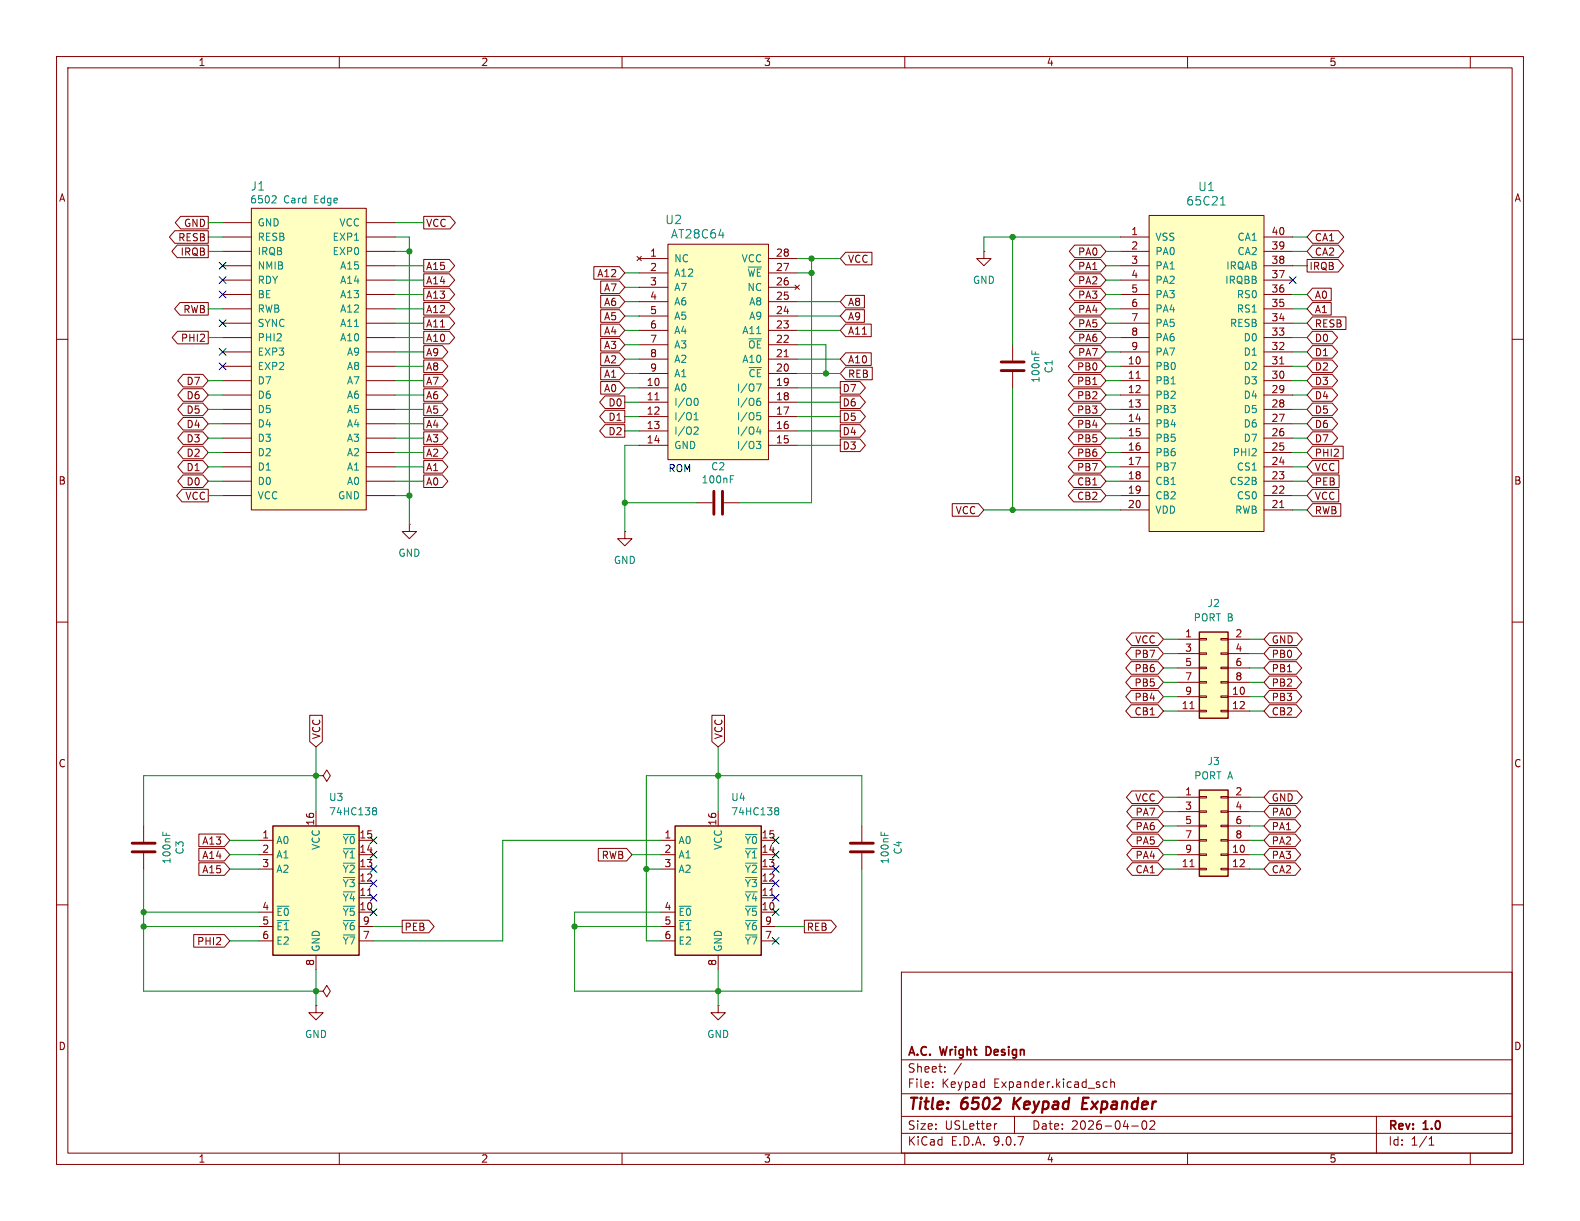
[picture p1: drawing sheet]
<svg xmlns="http://www.w3.org/2000/svg" width="279mm" height="216mm" viewBox="0 0 279 216" stroke-linecap="round" stroke-linejoin="round" font-family="sans-serif">
<g fill="none" stroke="#840000" stroke-width=".18">
<path d="M10 10h259.4v195.9h-259.4zM12 12h255.4v191.9h-255.4zM60 10v2M110 10v2M160 10v2M210 10v2M260 10v2M10 60h2M267.4 60h2M10 110h2M267.4 110h2M10 160h2"/>
<path d="M159.4 171.9h108v32h-108zM267.4 160h2M159.4 197.4h108M159.4 193.4h108M159.4 187.4h108M164.9 192.1v.2M164.9 191.4v.1M167.1 189.4v.2M167.1 188.7v.1M170 188l-1.3 1.9M176.3 198.7l-.3 .1M179.4 197.4v3"/>
<path d="M195.1 192.1l.3 .2 .4-.1M195.8 191.4l-.4-.1-.3 .1M196.4 191.4l.2-.1 .4 .1 .1 .9M196.4 190.8v1.5M200.1 199.1h1.2M202.1 198.3a.81 .81 0 0 0 .3 1.4l.2-.2 .2-.4-.2-.8M204.1 198.3v.5l-.8 .9h.9M243.4 197.4v6.5M60 203.9v2M110 203.9v2M159.4 200.4h108M160 203.9v2"/>
<path d="M210 203.9v2M252.7 202.5h.9M252.7 201.4l.4-.4v1.5M260 203.9v2"/>
</g>
<path d="M179.4 194.1l-.3 2M180.5 194.1l-1.3 1.1M191.4 195.1h.7M192.5 194.1h-.9l-.3 2h1" fill="none" stroke="#840000" stroke-width=".4"/>
<path d="M174.7 185.1h-.3v1.5h.3" fill="none" stroke="#840000" stroke-width=".3"/>
<path d="M48.3 146.1h15.2v22.8h-15.2z" fill="#ffffc2"/>
<path d="M48.3 146.1h15.2v22.8h-15.2z" fill="none" stroke="#840000" stroke-width=".25"/>
<g fill="none" stroke="#840000" stroke-width=".18">
<path d="M45.7 148.6h2.6M45.7 151.1h2.6M45.7 153.7h2.6M55.9 143.5v2.6M63.5 148.6h2.5M63.5 151.1h2.5M63.5 153.7h2.5M63.5 156.2h2.5M63.5 158.8h2.5M65 158.3h.7M45.7 161.3h2.6M45.7 163.8h2.6"/>
<path d="M45.7 166.4h2.6M55.9 168.9v2.6M63.5 161.3h2.5M63.5 163.8h2.5M63.5 166.4h2.5"/>
</g>
<path d="M60.7 147.5h2.1M66 143.3l.1 .1M66 142.9l.3-.1 .2 .1 .1 .2-.3 .3M66.1 143.4h.2M66.1 143.4h-.1M66.3 143.4l.3 .2-.1 .4-.2 .1-.3-.1M49 160.2h2.1" fill="none" stroke="#008484" stroke-width=".18"/>
<path d="M212.1 111.8h5.1v15.2h-5.1z" fill="#ffffc2"/>
<path d="M212.1 111.8h5.1v15.2h-5.1z" fill="none" stroke="#840000" stroke-width=".25"/>
<g fill="none" stroke="#840000" stroke-width=".18">
<path d="M174 44.5v1.2h1.3l-1.3 1.3-1.3-1.3h1.3M174 44.5h.1M179.1 61v2.8M179.1 65.8v2.8M208.3 113h3.8M208.3 115.6h3.8M208.3 118.1h3.8M212.1 112.9h1.3v.3h-1.3zM212.1 115.4h1.3v.3h-1.3zM212.1 118h1.3v.2h-1.3zM215.9 112.9h1.3v.3h-1.3zM215.9 115.4h1.3v.3h-1.3z"/>
<path d="M215.9 118h1.3v.2h-1.3zM217.2 113h3.8M217.2 115.6h3.8M217.2 118.1h3.8M208.3 120.7h3.8M208.3 123.2h3.8M208.3 125.7h3.8M210.4 125.3h.8M212.1 120.5h1.3v.3h-1.3zM212.1 123.1h1.3v.2h-1.3zM212.1 125.6h1.3v.3h-1.3zM215.9 120.5h1.3v.3h-1.3z"/>
<path d="M215.9 123.1h1.3v.2h-1.3zM215.9 125.6h1.3v.3h-1.3zM217.2 120.7h3.8M217.2 123.2h3.8M217.2 125.7h3.8"/>
</g>
<path d="M177 64h4.1M177 65.5h4.1" fill="none" stroke="#840000" stroke-width=".51"/>
<path d="M182.5 62v.6M183.1 62.2v.4" fill="none" stroke="#008484" stroke-width=".18"/>
<path d="M203.2 38.1h20.3v55.9h-20.3z" fill="#ffffc2"/>
<g fill="none" stroke="#840000" stroke-width=".18">
<path d="M203.2 38.1h20.3v55.9h-20.3zM198.1 41.9h5.1M198.1 44.5h5.1M198.1 47h5.1M198.1 49.5h5.1M198.1 52.1h5.1M198.1 54.6h5.1M198.1 57.2h5.1M198.1 59.7h5.1M223.5 41.9h5.1M223.5 44.5h5.1M223.5 47h5.1"/>
<path d="M223.5 49.5h5.1M223.5 52.1h5.1M223.5 54.6h5.1M223.5 57.2h5.1M223.5 59.7h5.1M198.1 62.2h5.1M198.1 64.8h5.1M198.1 67.3h5.1M198.1 69.9h5.1M198.1 72.4h5.1M198.1 74.9h5.1M198.1 77.5h5.1"/>
<path d="M200.9 66.9h.7M223.5 62.2h5.1M223.5 64.8h5.1M223.5 67.3h5.1M223.5 69.9h5.1M223.5 72.4h5.1M223.5 74.9h5.1M223.5 77.5h5.1M226.3 64.4h.7M198.1 80h5.1M198.1 82.6h5.1M198.1 85.1h5.1"/>
<path d="M198.1 87.6h5.1M198.1 90.2h5.1M223.5 80h5.1M223.5 82.6h5.1M223.5 85.1h5.1M223.5 87.6h5.1M223.5 90.2h5.1M226.3 89.8h.7"/>
</g>
<path d="M215.8 36.2h.9M216.1 35l.2-.3v1.5" fill="none" stroke="#008484" stroke-width=".18"/>
<path d="M118.1 43.2h17.8v38.1h-17.8z" fill="#ffffc2"/>
<g fill="none" stroke="#840000" stroke-width=".18">
<path d="M112.6 45.3l.8 .8M113 45.7h5.1M113 48.3h5.1M113 50.8h5.1M113 53.3h5.1M113 55.9h5.1M113 58.4h5.1M113.4 45.3l-.8 .8M118.1 43.2h17.8v38.1h-17.8zM135.9 45.7h5.1M135.9 48.3h5.1M135.9 50.8h5.1"/>
<path d="M135.9 53.3h5.1M135.9 55.9h5.1M135.9 58.4h5.1M140.6 50.4l.8 .8M141.4 50.4l-.8 .8M113 61h5.1M113 63.5h5.1M113 66h5.1M113 68.6h5.1M113 71.1h5.1M113 73.7h5.1M113 76.2h5.1"/>
<path d="M113 78.7h5.1M115.8 70.7h.7M135.9 61h5.1M135.9 63.5h5.1M135.9 66h5.1M135.9 68.6h5.1M135.9 71.1h5.1M135.9 73.7h5.1M135.9 76.2h5.1M135.9 78.7h5.1M138.7 63.1h.7M123.2 88.9h2.8"/>
<path d="M128 88.9h2.8M152.4 146.1v2.7M152.4 150.9v2.8"/>
</g>
<g fill="none" stroke="#008484" stroke-width=".18">
<path d="M127.1 41.6h.9M122.7 74.2h.8M122.7 73.3l.4-.3v1.2M122.9 70.5l.1-.1a.68 .68 0 0 1 .5 .7 .68 .68 0 0 1-.5 .6l-.1-.1M122.9 75.5l.4 .1 .2 .3-.8 .9h.8M133.7 67.9h.9l-.6 1.3M133.7 78h.8l-.4 .5 .4 .2v.4l-.2 .2h-.4M133.9 73h.6M134 73.5h.3l.2 .2-.1 .5h-.4M134 70.9h.3l.2 .3v.4l-.5 .1M134.1 75.4l-.3 1h.8M134.4 70.4l-.4 .1"/>
<path d="M134.4 75.9v.9M129.1 84.7h.5M129.1 84.1h.7M155.8 147.1v.6M156.4 147.3v.4"/>
</g>
<path d="M126.2 86.9v4M127.8 86.9v4M150.4 149.1h4M150.4 150.6h4" fill="none" stroke="#840000" stroke-width=".51"/>
<path d="M119.4 146.1h15.2v22.8h-15.2z" fill="#ffffc2"/>
<path d="M119.4 146.1h15.2v22.8h-15.2z" fill="none" stroke="#840000" stroke-width=".25"/>
<g fill="none" stroke="#840000" stroke-width=".18">
<path d="M116.8 148.6h2.6M116.8 151.1h2.6M116.8 153.7h2.6M127 143.5v2.6M134.6 148.6h2.6M134.6 151.1h2.6M134.6 153.7h2.6M134.6 156.2h2.6M134.6 158.8h2.6M136.1 158.3h.8M116.8 161.3h2.6M116.8 163.8h2.6"/>
<path d="M116.8 166.4h2.6M127 168.9v2.6M134.6 161.3h2.6M134.6 163.8h2.6M134.6 166.4h2.6"/>
</g>
<path d="M131.8 147.5h2.1M137.1 143.3l.1 .1M137.1 142.9l.4-.1 .2 .1v.2l-.2 .3M137.2 143.4h.3M137.2 143.4h-.1M137.5 143.4l.2 .2v.4l-.2 .1-.4-.1M120.1 160.2h2.1" fill="none" stroke="#008484" stroke-width=".18"/>
<path d="M212.1 139.7h5.1v15.2h-5.1z" fill="#ffffc2"/>
<path d="M212.1 139.7h5.1v15.2h-5.1z" fill="none" stroke="#840000" stroke-width=".25"/>
<g fill="none" stroke="#840000" stroke-width=".18">
<path d="M208.3 141h3.8M208.3 143.5h3.8M208.3 146.1h3.8M208.3 148.6h3.8M208.3 151.1h3.8M208.3 153.7h3.8M210.4 153.3h.8M212.1 140.8h1.3v.3h-1.3zM212.1 143.4h1.3v.2h-1.3zM212.1 145.9h1.3v.3h-1.3zM212.1 148.5h1.3v.2h-1.3zM212.1 151h1.3v.3h-1.3z"/>
<path d="M212.1 153.5h1.3v.3h-1.3zM215.9 140.8h1.3v.3h-1.3zM215.9 143.4h1.3v.2h-1.3zM215.9 145.9h1.3v.3h-1.3zM215.9 148.5h1.3v.2h-1.3zM215.9 151h1.3v.3h-1.3zM215.9 153.5h1.3v.3h-1.3zM217.2 141h3.8M217.2 143.5h3.8M217.2 146.1h3.8M217.2 148.6h3.8M217.2 151.1h3.8"/>
<path d="M217.2 153.7h3.8"/>
</g>
<path d="M44.4 36.8h20.4v53.4h-20.4z" fill="#ffffc2"/>
<g fill="none" stroke="#840000" stroke-width=".18">
<path d="M31.9 38.3h4.9v2.2h-4.9l-.9-1.1zM39.4 39.4h5M44.4 36.8h20.4v53.4h-20.4zM64.8 39.4h5M74.9 38.3h4.7l.9 1.1-.9 1.1h-4.7zM30.9 40.8h5.9v2.2h-5.9l-.9-1.1zM31.3 43.3h5.5v2.3h-5.5l-.9-1.1zM31.4 58.6h5.4v2.2h-5.4l-1-1.1zM31.8 53.5h5v2.2h-5l-.9-1.1zM39.4 41.9h5M39.4 44.5h5M39.4 47h5"/>
<path d="M39.4 49.5h5M39.4 52.1h5M39.4 54.6h5M39.4 57.2h5M39.4 59.7h5M64.8 41.9h5M64.8 44.5h5M64.8 47h5M64.8 49.5h5M64.8 52.1h5M64.8 54.6h5M64.8 57.2h5"/>
<path d="M64.8 59.7h5M74.9 56h4.6l.9 1.2-.9 1.1h-4.6zM74.9 58.6h4.6l.9 1.1-.9 1.1h-4.6zM74.9 53.5h4.6l.9 1.1-.9 1.1h-4.6zM74.9 45.9h4.6l.9 1.1-.9 1.1h-4.6zM74.9 48.4h4.6l.9 1.1-.9 1.1h-4.6zM74.9 51h4.6l.9 1.1-.9 1.1h-4.6zM105 47.1h4.5l1 1.2-1 1.1h-4.5zM106.2 59.8h3.3l1 1.2-1 1.1h-3.3zM106.2 57.3h3.3l1 1.1-1 1.1h-3.3zM106.2 54.8h3.3l1 1.1-1 1.1h-3.3zM106.2 49.7h3.3l1 1.1-1 1.1h-3.3z"/>
<path d="M106.2 52.2h3.3l1 1.1-1 1.2h-3.3zM149.5 52.2h3.4v2.3h-3.4l-.9-1.2zM149.5 54.8h3.4v2.2h-3.4l-.9-1.1zM149.5 57.3h4.6v2.2h-4.6l-.9-1.1zM149.5 44.6h4.7v2.2h-4.7l-.9-1.1zM190 45.9h4.6l1 1.1-1 1.1h-4.6l-.9-1.1zM190 43.3h4.6l1 1.2-1 1.1h-4.6l-.9-1.1zM190 56h4.6l1 1.2-1 1.1h-4.6l-.9-1.1zM190 58.6h4.6l1 1.1-1 1.1h-4.6l-.9-1.1zM190 53.5h4.6l1 1.1-1 1.1h-4.6l-.9-1.1zM190 51h4.6l1 1.1-1 1.1h-4.6l-.9-1.1zM190 48.4h4.6l1 1.1-1 1.1h-4.6l-.9-1.1z"/>
<path d="M231.1 45.9h5.5l1 1.1-1 1.1h-5.5zM232.1 40.8h4.6l.9 1.1-.9 1.1h-4.6l-1-1.1zM232.1 43.3h4.6l.9 1.2-.9 1.1h-4.6l-1-1.1zM232.1 58.6h3.5l.9 1.1-.9 1.1h-3.5l-1-1.1zM232.1 51h3.3v2.2h-3.3l-1-1.1zM232.1 56h5.9v2.3h-5.9l-1-1.1zM232.1 53.5h3.3v2.2h-3.3l-1-1.1zM32.4 73.8h3.5l.9 1.1-.9 1.1h-3.5l-1-1.1zM32.4 76.4h3.5l.9 1.1-.9 1.1h-3.5l-1-1.1zM32.4 78.9h3.5l.9 1.1-.9 1.1h-3.5l-1-1.1zM32.4 68.7h3.5l.9 1.2-.9 1.1h-3.5l-1-1.1zM32.4 71.3h3.5l.9 1.1-.9 1.1h-3.5l-1-1.1z"/>
<path d="M32.4 66.2h3.5l.9 1.1-.9 1.1h-3.5l-1-1.1zM39.4 62.2h5M39.4 64.8h5M39.4 67.3h5M39.4 69.9h5M39.4 72.4h5M39.4 74.9h5M39.4 77.5h5M64.8 62.2h5M64.8 64.8h5M64.8 67.3h5M64.8 69.9h5"/>
<path d="M64.8 72.4h5M64.8 74.9h5M64.8 77.5h5M74.9 61.1h3.3l1 1.1-1 1.1h-3.3zM74.9 63.7h3.3l1 1.1-1 1.1h-3.3zM74.9 71.3h3.3l1 1.1-1 1.1h-3.3zM74.9 76.4h3.3l1 1.1-1 1.1h-3.3zM74.9 68.7h3.3l1 1.2-1 1.1h-3.3zM74.9 73.8h3.3l1 1.1-1 1.1h-3.3zM74.9 66.2h3.3l1 1.1-1 1.1h-3.3zM74.9 78.9h3.3l1 1.1-1 1.1h-3.3zM106.2 67.5h3.3l1 1.1-1 1.1h-3.3z"/>
<path d="M106.2 64.9h3.3l1 1.1-1 1.2h-3.3zM106.2 62.4h3.3l1 1.1-1 1.1h-3.3zM107 75.1h3.5v2.2h-3.5l-1-1.1zM107 72.5h3.5v2.3h-3.5l-1-1.1zM107 70h3.5v2.2h-3.5l-1-1.1zM148.6 77.6h3.5l.9 1.1-.9 1.2h-3.5zM148.6 67.5h3.5l.9 1.1-.9 1.1h-3.5zM148.6 72.5h3.5l.9 1.2-.9 1.1h-3.5zM148.6 75.1h3.5l.9 1.1-.9 1.1h-3.5zM148.6 70h3.5l.9 1.1-.9 1.1h-3.5zM149.5 64.9h4.7v2.3h-4.7l-.9-1.2zM149.5 62.4h4.6v2.2h-4.6l-.9-1.1z"/>
<path d="M189.9 71.3h4.7l1 1.1-1 1.1h-4.7l-1-1.1zM189.9 76.4h4.7l1 1.1-1 1.1h-4.7l-1-1.1zM189.9 78.9h4.7l1 1.1-1 1.1h-4.7l-1-1.1zM189.9 68.7h4.7l1 1.2-1 1.1h-4.7l-1-1.1zM189.9 73.8h4.7l1 1.1-1 1.1h-4.7l-1-1.1zM189.9 63.7h4.7l1 1.1-1 1.1h-4.7l-1-1.1zM189.9 66.2h4.7l1 1.1-1 1.1h-4.7l-1-1.1zM190 61.1h4.6l1 1.1-1 1.1h-4.6l-.9-1.1zM232.1 78.9h5.4v2.2h-5.4l-1-1.1zM232.1 63.7h3.5l.9 1.1-.9 1.1h-3.5l-1-1.1zM232.1 66.2h3.5l.9 1.1-.9 1.1h-3.5l-1-1.1zM232.1 61.1h3.5l.9 1.1-.9 1.1h-3.5l-1-1.1z"/>
<path d="M232.1 68.7h3.5l.9 1.2-.9 1.1h-3.5l-1-1.1zM232.1 71.3h3.5l.9 1.1-.9 1.1h-3.5l-1-1.1zM232.1 76.4h3.5l.9 1.1-.9 1.1h-3.5l-1-1.1zM232.1 73.8h3.5l.9 1.1-.9 1.1h-3.5l-1-1.1zM32.2 86.5h4.6v2.2h-4.6l-1-1.1zM32.4 81.4h3.5l.9 1.2-.9 1.1h-3.5l-1-1.1zM32.4 84h3.5l.9 1.1-.9 1.1h-3.5l-1-1.1zM39.4 80h5M39.4 82.6h5M39.4 85.1h5M39.4 87.6h5M64.8 80h5"/>
<path d="M64.8 82.6h5M64.8 85.1h5M64.8 87.6h5M72.4 92.7v1.3h1.3l-1.3 1.3-1.3-1.3h1.3M72.4 92.7h.1M74.9 84h3.3l1 1.1-1 1.1h-3.3zM74.9 81.4h3.3l1 1.2-1 1.1h-3.3zM110.5 94v1.3h1.3l-1.3 1.2-1.3-1.2h1.3M110.5 94h.1M168.4 89.1h4.6l1 1.1-1 1.1h-4.6zM189.9 84h4.7l1 1.1-1 1.1h-4.7l-1-1.1zM189.9 81.4h4.7l1 1.2-1 1.1h-4.7l-1-1.1z"/>
<path d="M189.9 86.5h4.7l1 1.1-1 1.1h-4.7l-1-1.1zM232.1 81.4h4.6v2.3h-4.6l-1-1.1zM232.1 84h4.7v2.2h-4.7l-1-1.1zM232.1 89.1h5v2.2h-5l-1-1.1zM232.1 86.5h4.6v2.2h-4.6l-1-1.1zM200 119.5h4.8l.9 1.2-.9 1.1h-4.8l-.9-1.1zM200 114.5h4.8l.9 1.1-.9 1.1h-4.8l-.9-1.1zM200 117h4.8l.9 1.1-.9 1.1h-4.8l-.9-1.1zM200.1 111.9h4.7l.9 1.1-.9 1.1h-4.7l-.9-1.1zM224.5 111.9h4.9l.9 1.1-.9 1.1h-4.9l-1-1.1zM224.5 119.5h4.7l1 1.2-1 1.1h-4.7l-1-1.1zM224.5 117h4.7l1 1.1-1 1.1h-4.7l-1-1.1z"/>
<path d="M224.5 114.5h4.7l1 1.1-1 1.1h-4.7l-1-1.1zM54.8 126.5h2.2v4.6l-1.1 1-1.1-1zM55.9 137.2h1.2l.7-1.1 .6 1.1-.6 1-.7-1M55.9 137.2h.1M125.9 126.5h2.2v4.6l-1.1 1-1.1-1zM200 124.6h4.8l.9 1.1-.9 1.1h-4.8l-.9-1.1zM200 122.1h4.8l.9 1.1-.9 1.1h-4.8l-.9-1.1zM200.1 139.9h4.7l.9 1.1-.9 1.1h-4.7l-.9-1.1zM224.5 124.6h4.7l1 1.1-1 1.1h-4.7l-1-1.1zM224.5 122.1h4.7l1 1.1-1 1.1h-4.7l-1-1.1zM224.5 139.9h4.9l.9 1.1-.9 1.1h-4.9l-1-1.1zM25.4 146.1v2.7"/>
<path d="M25.4 150.9v2.8M35.2 147.5h4.5l.9 1.1-.9 1.1h-4.5zM35.2 150h4.5l.9 1.1-.9 1.1h-4.5zM35.2 152.6h4.5l.9 1.1-.9 1.1h-4.5zM105.8 150h5l1 1.1-1 1.1h-5zM200.2 150h4.6l.9 1.1-.9 1.1h-4.6l-.9-1.1zM200.2 142.4h4.6l.9 1.1-.9 1.1h-4.6l-.9-1.1zM200.2 147.5h4.6l.9 1.1-.9 1.1h-4.6l-.9-1.1zM200.2 152.6h4.6l.9 1.1-.9 1.1h-4.6l-.9-1.1zM200.2 144.9h4.6l.9 1.2-.9 1.1h-4.6l-.9-1.1zM224.5 147.5h4.6l.9 1.1-.9 1.1h-4.6l-1-1.1zM224.5 150h4.6l.9 1.1-.9 1.1h-4.6l-1-1.1z"/>
<path d="M224.5 152.6h4.6l.9 1.1-.9 1.1h-4.6l-1-1.1zM224.5 144.9h4.6l.9 1.2-.9 1.1h-4.6l-1-1.1zM224.5 142.4h4.6l.9 1.1-.9 1.1h-4.6l-1-1.1zM34.3 165.3h5.4l.9 1.1-.9 1.1h-5.4zM55.9 177.8v1.3h1.2l-1.2 1.2-1.3-1.2h1.3M55.9 177.8h.1M55.9 175.3h1.2l.7-1.1 .6 1.1-.6 1-.7-1M55.9 175.3h.1M71.1 162.7h4.7l1 1.1-1 1.1h-4.7zM127 177.8v1.3h1.3l-1.3 1.2-1.3-1.2h1.3M127 177.8h.1M142.2 162.7h4.7l1 1.1-1 1.1h-4.7z"/>
</g>
<path d="M48.6 34.6l.2 .3v.3l-.8 .7h.8M28.8 147.1v.6M29.4 147.3v.4" fill="none" stroke="#008484" stroke-width=".18"/>
<path d="M23.4 149.1h4M23.4 150.6h4" fill="none" stroke="#840000" stroke-width=".51"/>
<g fill="none" stroke="#008400" stroke-width=".18">
<path d="M36.8 39.4h2.6M69.8 39.4h5.1M36.8 59.7h2.6M36.8 41.9h2.6M36.8 44.5h2.6M36.8 54.6h2.6M69.8 59.7h5.1M69.8 41.9h2.6v50.8M69.8 47h5.1M69.8 49.5h5.1M69.8 44.5h2.6M69.8 54.6h5.1"/>
<path d="M69.8 52.1h5.1M69.8 57.2h5.1M110.5 48.3h2.5M110.5 58.4h2.5M110.5 53.3h2.5M110.5 55.9h2.5M110.5 50.8h2.5M141 45.7h7.6M141 48.3h2.5M141 58.4h7.6M141 53.3h7.6M141 55.9h7.6"/>
<path d="M143.5 45.7v43.2h-12.7M179.1 41.9v19.1M195.6 59.7h2.5M195.6 47h2.5M195.6 49.5h2.5M195.6 44.5h2.5M195.6 54.6h2.5M195.6 52.1h2.5M195.6 57.2h2.5M198.1 41.9h-24.1v2.6M228.6 59.7h2.5M228.6 41.9h2.5"/>
<path d="M228.6 47h2.5M228.6 44.5h2.5M228.6 54.6h2.5M228.6 52.1h2.5M228.6 57.2h2.5M36.8 69.9h2.6M36.8 67.3h2.6M36.8 72.4h2.6M36.8 77.5h2.6M36.8 74.9h2.6M69.8 62.2h5.1M69.8 64.8h5.1"/>
<path d="M69.8 69.9h5.1M69.8 67.3h5.1M69.8 72.4h5.1M69.8 77.5h5.1M69.8 74.9h5.1M110.5 68.6h2.5M110.5 71.1h2.5M110.5 66h2.5M110.5 76.2h2.5M110.5 73.7h2.5M110.5 63.5h2.5M110.5 61h2.5"/>
<path d="M113 78.7h-2.5v15.3M141 68.6h7.6M141 71.1h7.6M141 66h7.6M141 78.7h7.6M141 76.2h7.6M141 73.7h7.6M141 63.5h7.6M141 61h5v5M179.1 68.6v21.6M195.6 62.2h2.5M195.6 64.8h2.5"/>
<path d="M195.6 69.9h2.5M195.6 67.3h2.5M195.6 72.4h2.5M195.6 77.5h2.5M195.6 74.9h2.5M228.6 62.2h2.5M228.6 64.8h2.5M228.6 69.9h2.5M228.6 67.3h2.5M228.6 72.4h2.5M228.6 77.5h2.5M228.6 74.9h2.5"/>
<path d="M36.8 80h2.6M36.8 87.6h2.6M36.8 85.1h2.6M36.8 82.6h2.6M69.8 80h5.1M69.8 87.6h2.6M69.8 85.1h5.1M69.8 82.6h5.1M110.5 88.9h12.7M174 90.2h24.1M195.6 80h2.5M195.6 87.6h2.5"/>
<path d="M195.6 85.1h2.5M195.6 82.6h2.5M228.6 80h2.5M228.6 87.6h2.5M228.6 85.1h2.5M228.6 82.6h2.5M228.6 90.2h2.5M205.7 118.1h2.6M205.7 115.6h2.6M205.7 113h2.6M221 118.1h2.5M221 115.6h2.5"/>
<path d="M221 113h2.5M55.9 137.2h-30.5v8.9M55.9 132.1v11.4M127 132.1v11.4M205.7 123.2h2.6M205.7 125.7h2.6M205.7 120.7h2.6M221 123.2h2.5M221 125.7h2.5M221 120.7h2.5M25.4 153.7v21.6h30.5M40.6 151.1h5.1"/>
<path d="M40.6 148.6h5.1M40.6 153.7h5.1M111.8 151.1h5M114.3 153.7h2.5M116.8 148.6h-27.9v17.8h-22.9M152.4 146.1v-8.9h-38.1v29.2h2.5M152.4 153.7v21.6h-50.8v-14h15.2M205.7 151.1h2.6M205.7 141h2.6M205.7 143.5h2.6M205.7 146.1h2.6M205.7 148.6h2.6"/>
<path d="M205.7 153.7h2.6M221 151.1h2.5M221 141h2.5M221 143.5h2.5M221 146.1h2.5M221 148.6h2.5M221 153.7h2.5M25.4 163.8h20.3M25.4 161.3h20.3M40.6 166.4h5.1M55.9 171.5v6.3M66 163.8h5.1"/>
<path d="M101.6 163.8h15.2M127 171.5v6.3M137.2 163.8h5"/>
</g>
<g fill="none" stroke="#000084" stroke-width=".18">
<path d="M38.8 56.5l1.2 1.3M38.8 51.5l1.2 1.2M38.8 48.9l1.2 1.2M38.8 46.4l1.2 1.2M40 56.5l-1.2 1.3M40 51.5l-1.2 1.2M40 48.9l-1.2 1.2M40 46.4l-1.2 1.2M228 48.9l1.2 1.2M229.2 48.9l-1.2 1.2M38.8 61.6l1.2 1.2M38.8 64.2l1.2 1.2"/>
<path d="M40 61.6l-1.2 1.2M40 64.2l-1.2 1.2M65.4 148l1.2 1.2M65.4 150.5l1.2 1.2M65.4 153.1l1.2 1.2M65.4 155.6l1.2 1.2M65.4 158.1l1.2 1.3M66.6 148l-1.2 1.2M66.6 150.5l-1.2 1.2M66.6 153.1l-1.2 1.2M66.6 155.6l-1.2 1.2M66.6 158.1l-1.2 1.3"/>
<path d="M136.6 150.5l1.2 1.2M136.6 148l1.2 1.2M136.6 158.1l1.2 1.3M136.6 155.6l1.2 1.2M136.6 153.1l1.2 1.2M137.8 150.5l-1.2 1.2M137.8 148l-1.2 1.2M137.8 158.1l-1.2 1.3M137.8 155.6l-1.2 1.2M137.8 153.1l-1.2 1.2M65.4 160.7l1.2 1.2M66.6 160.7l-1.2 1.2"/>
<path d="M136.6 165.8l1.2 1.2M136.6 160.7l1.2 1.2M137.8 165.8l-1.2 1.2M137.8 160.7l-1.2 1.2"/>
</g>
<g fill="#008400" stroke="#008400" stroke-width=".18">
<circle cx="55.9" cy="137.2" r=".46"/>
<circle cx="25.4" cy="163.8" r=".46"/>
<circle cx="25.4" cy="161.3" r=".46"/>
<circle cx="110.5" cy="88.9" r=".46"/>
<circle cx="114.3" cy="153.7" r=".46"/>
<circle cx="55.9" cy="175.3" r=".46"/>
<circle cx="127" cy="175.3" r=".46"/>
<circle cx="101.6" cy="163.8" r=".46"/>
<circle cx="127" cy="137.2" r=".46"/>
<circle cx="72.4" cy="87.6" r=".46"/>
<circle cx="72.4" cy="44.5" r=".46"/>
<circle cx="146" cy="66" r=".46"/>
<circle cx="143.5" cy="48.3" r=".46"/>
<circle cx="143.5" cy="45.7" r=".46"/>
<circle cx="179.1" cy="90.2" r=".46"/>
<circle cx="179.1" cy="41.9" r=".46"/>
</g>
<g font-size="2.8" fill="#840000">
<text x="160.4" y="196.8">Title:</text>
<text x="170.1" y="196.8">6502</text>
<text x="180" y="196.8">Keypad</text>
<text x="193" y="196.8">Expander</text>
</g>
<g font-size="2.1" fill="#008484">
<text x="44.2" y="33.9">J1</text>
<text x="211.8" y="34">U1</text>
<text x="117.5" y="39.8">U2</text>
<text x="209.7" y="36.5">65C21</text>
<text x="118.5" y="42.4">AT28C64</text>
</g>
<g font-size="2.1" fill="#840000">
<text x="160.4" y="189.9">Sheet:</text>
<text x="160.4" y="187.1">A.C.</text>
<text x="166.4" y="187.1">Wright</text>
<text x="175" y="187.1">Design</text>
<text x="160.4" y="192.6">File:</text>
<text x="166.5" y="192.6">Keypad</text>
<text x="175.8" y="192.6">Expander.kicad_sch</text>
<text x="160.4" y="202.8">KiCad</text>
<text x="160.4" y="200">Size:</text>
<text x="167.1" y="200">USLetter</text>
<text x="168.1" y="202.8">E.D.A.</text>
<text x="175.7" y="202.8">9.0.7</text>
<text x="182.4" y="200">Date:</text>
<text x="189.4" y="200">2026-04-02</text>
<text x="245.4" y="200.2">Rev:</text>
<text x="245.4" y="202.8">Id:</text>
<text x="249.5" y="202.8">1/1</text>
<text x="251.8" y="200.2">1.0</text>
</g>
<g font-size="1.8" fill="#840000">
<text x="35" y="11.9">1</text>
<text x="85" y="11.9">2</text>
<text x="135" y="11.9">3</text>
<text x="185" y="11.9">4</text>
<text x="235" y="11.9">5</text>
<text x="10.3" y="35.9">A</text>
<text x="267.7" y="35.9">A</text>
<text x="32.4" y="40.3">GND</text>
<text x="75.2" y="40.3">VCC</text>
<text x="200" y="41.7">1</text>
<text x="224.7" y="41.7">40</text>
<text x="31.4" y="42.9">RESB</text>
<text x="31.8" y="45.4">IRQB</text>
<text x="75.2" y="47.9">A15</text>
<text x="114.9" y="45.5">1</text>
<text x="137.1" y="45.5">28</text>
<text x="149.9" y="46.7">VCC</text>
<text x="190.5" y="47.9">PA1</text>
<text x="190.5" y="45.4">PA0</text>
<text x="200" y="44.2">2</text>
<text x="200" y="46.7">3</text>
<text x="224.7" y="44.2">39</text>
<text x="224.7" y="46.7">38</text>
<text x="231.5" y="47.9">IRQB</text>
<text x="232.4" y="42.9">CA1</text>
<text x="232.4" y="45.4">CA2</text>
<text x="75.2" y="50.5">A14</text>
<text x="75.2" y="53">A13</text>
<text x="105.5" y="49.2">A12</text>
<text x="106.7" y="51.8">A7</text>
<text x="114.9" y="48">2</text>
<text x="114.9" y="50.5">3</text>
<text x="114.9" y="53.1">4</text>
<text x="137.1" y="48">27</text>
<text x="137.1" y="50.5">26</text>
<text x="137.1" y="53.1">25</text>
<text x="190.5" y="53">PA3</text>
<text x="190.5" y="50.5">PA2</text>
<text x="200" y="49.3">4</text>
<text x="200" y="51.8">5</text>
<text x="224.7" y="49.3">37</text>
<text x="224.7" y="51.8">36</text>
<text x="232.4" y="53">A0</text>
<text x="32.3" y="55.6">RWB</text>
<text x="75.2" y="58.1">A11</text>
<text x="75.2" y="55.6">A12</text>
<text x="106.7" y="59.4">A4</text>
<text x="106.7" y="56.8">A5</text>
<text x="106.7" y="54.3">A6</text>
<text x="114.9" y="55.6">5</text>
<text x="114.9" y="58.2">6</text>
<text x="137.1" y="55.6">24</text>
<text x="137.1" y="58.2">23</text>
<text x="149.9" y="54.3">A8</text>
<text x="149.9" y="56.8">A9</text>
<text x="149.9" y="59.4">A11</text>
<text x="190.5" y="58.1">PA5</text>
<text x="190.5" y="55.6">PA4</text>
<text x="200" y="54.4">6</text>
<text x="200" y="56.9">7</text>
<text x="200" y="59.4">8</text>
<text x="224.7" y="54.4">35</text>
<text x="224.7" y="56.9">34</text>
<text x="224.7" y="59.4">33</text>
<text x="232.4" y="58.1">RESB</text>
<text x="232.4" y="55.6">A1</text>
<text x="31.9" y="60.6">PHI2</text>
<text x="75.2" y="63.2">A9</text>
<text x="75.2" y="65.7">A8</text>
<text x="75.2" y="60.6">A10</text>
<text x="106.7" y="64.5">A2</text>
<text x="106.7" y="61.9">A3</text>
<text x="114.9" y="60.7">7</text>
<text x="114.9" y="63.2">8</text>
<text x="114.9" y="65.8">9</text>
<text x="137.1" y="60.7">22</text>
<text x="137.1" y="63.2">21</text>
<text x="137.1" y="65.8">20</text>
<text x="149.9" y="64.5">A10</text>
<text x="190.4" y="65.7">PB0</text>
<text x="190.5" y="63.2">PA7</text>
<text x="190.5" y="60.6">PA6</text>
<text x="199.3" y="64.5">10</text>
<text x="200" y="62">9</text>
<text x="224.7" y="62">32</text>
<text x="224.7" y="64.5">31</text>
<text x="232.4" y="65.7">D2</text>
<text x="232.4" y="60.6">D0</text>
<text x="232.4" y="63.2">D1</text>
<text x="32.9" y="70.8">D6</text>
<text x="32.9" y="68.3">D7</text>
<text x="75.2" y="70.8">A6</text>
<text x="75.2" y="68.3">A7</text>
<text x="106.7" y="69.5">A0</text>
<text x="106.7" y="67">A1</text>
<text x="114.3" y="68.3">10</text>
<text x="114.3" y="70.9">11</text>
<text x="137.1" y="68.3">19</text>
<text x="137.1" y="70.9">18</text>
<text x="148.9" y="69.5">D7</text>
<text x="149.9" y="67">REB</text>
<text x="190.4" y="70.8">PB2</text>
<text x="190.4" y="68.3">PB1</text>
<text x="199.3" y="67.1">11</text>
<text x="199.3" y="69.6">12</text>
<text x="224.7" y="67.1">30</text>
<text x="224.7" y="69.6">29</text>
<text x="232.4" y="68.3">D3</text>
<text x="232.4" y="70.8">D4</text>
<text x="32.9" y="75.9">D4</text>
<text x="32.9" y="73.3">D5</text>
<text x="75.2" y="73.3">A5</text>
<text x="75.2" y="75.9">A4</text>
<text x="107.5" y="77.2">D2</text>
<text x="107.5" y="74.6">D1</text>
<text x="107.5" y="72.1">D0</text>
<text x="114.3" y="73.4">12</text>
<text x="114.3" y="75.9">13</text>
<text x="137.1" y="73.4">17</text>
<text x="137.1" y="75.9">16</text>
<text x="148.9" y="74.6">D5</text>
<text x="148.9" y="77.2">D4</text>
<text x="148.9" y="72.1">D6</text>
<text x="190.4" y="73.3">PB3</text>
<text x="190.4" y="75.9">PB4</text>
<text x="199.3" y="72.1">13</text>
<text x="199.3" y="74.7">14</text>
<text x="199.3" y="77.2">15</text>
<text x="224.7" y="72.1">28</text>
<text x="224.7" y="74.7">27</text>
<text x="224.7" y="77.2">26</text>
<text x="232.4" y="73.3">D5</text>
<text x="232.4" y="75.9">D6</text>
<text x="32.9" y="78.4">D3</text>
<text x="32.9" y="81">D2</text>
<text x="32.9" y="83.5">D1</text>
<text x="75.2" y="78.4">A3</text>
<text x="75.2" y="81">A2</text>
<text x="75.2" y="83.5">A1</text>
<text x="114.3" y="78.5">14</text>
<text x="137.1" y="78.5">15</text>
<text x="148.9" y="79.7">D3</text>
<text x="190.4" y="83.5">PB7</text>
<text x="190.4" y="78.4">PB5</text>
<text x="190.4" y="81">PB6</text>
<text x="199.3" y="79.8">16</text>
<text x="199.3" y="82.3">17</text>
<text x="224.7" y="79.8">25</text>
<text x="224.7" y="82.3">24</text>
<text x="232.4" y="83.5">VCC</text>
<text x="232.4" y="81">PHI2</text>
<text x="232.4" y="78.4">D7</text>
<text x="10.3" y="85.9">B</text>
<text x="32.7" y="88.6">VCC</text>
<text x="32.9" y="86">D0</text>
<text x="75.2" y="86">A0</text>
<text x="190.4" y="86">CB1</text>
<text x="190.4" y="88.6">CB2</text>
<text x="199.3" y="84.8">18</text>
<text x="199.3" y="87.4">19</text>
<text x="199.3" y="89.9">20</text>
<text x="224.7" y="84.8">23</text>
<text x="224.7" y="87.4">22</text>
<text x="224.7" y="89.9">21</text>
<text x="232.4" y="86">PEB</text>
<text x="232.4" y="88.6">VCC</text>
<text x="267.7" y="85.9">B</text>
<text x="168.9" y="91.1">VCC</text>
<text x="232.4" y="91.1">RWB</text>
<text x="200.6" y="114">VCC</text>
<text x="209.5" y="112.8">1</text>
<text x="218.4" y="112.8">2</text>
<text x="224.8" y="114">GND</text>
<text x="200.5" y="116.5">PB7</text>
<text x="200.5" y="119.1">PB6</text>
<text x="209.5" y="115.3">3</text>
<text x="209.5" y="117.9">5</text>
<text x="218.4" y="115.3">4</text>
<text x="218.4" y="117.9">6</text>
<text x="224.8" y="119.1">PB1</text>
<text x="224.8" y="116.5">PB0</text>
<text x="200.5" y="121.6">PB5</text>
<text x="200.5" y="124.1">PB4</text>
<text x="208.9" y="125.5">11</text>
<text x="209.5" y="120.4">7</text>
<text x="209.5" y="122.9">9</text>
<text x="217.8" y="122.9">10</text>
<text x="217.8" y="125.5">12</text>
<text x="218.4" y="120.4">8</text>
<text x="224.8" y="121.6">PB2</text>
<text x="224.8" y="124.1">PB3</text>
<text x="56.8" y="130.8" transform="rotate(-90 56.8 130.8)">VCC</text>
<text x="128" y="130.8" transform="rotate(-90 128 130.8)">VCC</text>
<text x="200.5" y="126.7">CB1</text>
<text x="224.8" y="126.7">CB2</text>
<text x="10.3" y="135.9">C</text>
<text x="267.7" y="135.9">C</text>
<text x="200.6" y="141.9">VCC</text>
<text x="209.5" y="140.7">1</text>
<text x="209.5" y="143.3">3</text>
<text x="218.4" y="140.7">2</text>
<text x="218.4" y="143.3">4</text>
<text x="224.8" y="141.9">GND</text>
<text x="35.7" y="149.5">A13</text>
<text x="46.3" y="148.3">1</text>
<text x="55.6" y="146.1" transform="rotate(-90 55.6 146.1)">16</text>
<text x="63.5" y="148.3">15</text>
<text x="117.4" y="148.3">1</text>
<text x="126.7" y="146.1" transform="rotate(-90 126.7 146.1)">16</text>
<text x="134.6" y="148.3">15</text>
<text x="200.7" y="144.5">PA7</text>
<text x="200.7" y="149.5">PA5</text>
<text x="200.7" y="147">PA6</text>
<text x="209.5" y="145.8">5</text>
<text x="209.5" y="148.3">7</text>
<text x="218.4" y="145.8">6</text>
<text x="218.4" y="148.3">8</text>
<text x="224.8" y="149.5">PA2</text>
<text x="224.8" y="147">PA1</text>
<text x="224.8" y="144.5">PA0</text>
<text x="35.7" y="152.1">A14</text>
<text x="35.7" y="154.6">A15</text>
<text x="46.3" y="150.9">2</text>
<text x="46.3" y="153.4">3</text>
<text x="63.5" y="150.9">14</text>
<text x="63.5" y="153.4">13</text>
<text x="63.5" y="156">12</text>
<text x="106.3" y="152.1">RWB</text>
<text x="117.4" y="150.9">2</text>
<text x="117.4" y="153.4">3</text>
<text x="134.6" y="150.9">14</text>
<text x="134.6" y="153.4">13</text>
<text x="134.6" y="156">12</text>
<text x="200.7" y="152.1">PA4</text>
<text x="200.7" y="154.6">CA1</text>
<text x="208.9" y="153.4">11</text>
<text x="209.5" y="150.9">9</text>
<text x="217.8" y="150.9">10</text>
<text x="217.8" y="153.4">12</text>
<text x="224.8" y="152.1">PA3</text>
<text x="224.8" y="154.6">CA2</text>
<text x="46.3" y="161">4</text>
<text x="63.5" y="158.5">11</text>
<text x="63.5" y="161">10</text>
<text x="117.4" y="161">4</text>
<text x="134.6" y="158.5">11</text>
<text x="134.6" y="161">10</text>
<text x="34.8" y="167.3">PHI2</text>
<text x="46.3" y="163.6">5</text>
<text x="46.3" y="166.1">6</text>
<text x="64.1" y="163.6">9</text>
<text x="64.1" y="166.1">7</text>
<text x="71.4" y="164.8">PEB</text>
<text x="117.4" y="163.6">5</text>
<text x="117.4" y="166.1">6</text>
<text x="135.2" y="163.6">9</text>
<text x="135.2" y="166.1">7</text>
<text x="142.6" y="164.8">REB</text>
<text x="55.6" y="170.9" transform="rotate(-90 55.6 170.9)">8</text>
<text x="126.7" y="170.9" transform="rotate(-90 126.7 170.9)">8</text>
<text x="10.3" y="185.9">D</text>
<text x="267.7" y="185.9">D</text>
<text x="35" y="205.8">1</text>
<text x="85" y="205.8">2</text>
<text x="135" y="205.8">3</text>
<text x="185" y="205.8">4</text>
<text x="235" y="205.8">5</text>
</g>
<g font-size="1.8" fill="#008484">
<text x="44.1" y="36.2">6502</text>
<text x="45.5" y="40.2">GND</text>
<text x="50.1" y="36.2">Card</text>
<text x="55.7" y="36.2">Edge</text>
<text x="59.9" y="40.2">VCC</text>
<text x="45.5" y="42.8">RESB</text>
<text x="45.5" y="45.3">IRQB</text>
<text x="45.5" y="47.9">NMIB</text>
<text x="58.7" y="42.8">EXP1</text>
<text x="58.7" y="45.3">EXP0</text>
<text x="60" y="47.9">A15</text>
<text x="119.1" y="46.6">NC</text>
<text x="131" y="46.6">VCC</text>
<text x="204.2" y="42.8">VSS</text>
<text x="204.2" y="45.3">PA0</text>
<text x="204.2" y="47.9">PA1</text>
<text x="216.7" y="47.9">IRQAB</text>
<text x="218.7" y="42.8">CA1</text>
<text x="218.7" y="45.3">CA2</text>
<text x="45.5" y="50.4">RDY</text>
<text x="45.5" y="52.9">BE</text>
<text x="60" y="50.4">A14</text>
<text x="60" y="52.9">A13</text>
<text x="119.1" y="49.1">A12</text>
<text x="119.1" y="51.7">A7</text>
<text x="132.1" y="51.7">NC</text>
<text x="132.1" y="49.1">~{WE}</text>
<text x="172" y="50.4">GND</text>
<text x="204.2" y="50.4">PA2</text>
<text x="204.2" y="52.9">PA3</text>
<text x="216.6" y="50.4">IRQBB</text>
<text x="218.6" y="52.9">RS0</text>
<text x="45.5" y="55.5">RWB</text>
<text x="45.5" y="58">SYNC</text>
<text x="60" y="55.5">A12</text>
<text x="60" y="58">A11</text>
<text x="119.1" y="54.2">A6</text>
<text x="119.1" y="56.7">A5</text>
<text x="119.1" y="59.3">A4</text>
<text x="131.2" y="59.3">A11</text>
<text x="132.4" y="54.2">A8</text>
<text x="132.4" y="56.7">A9</text>
<text x="204.2" y="55.5">PA4</text>
<text x="204.2" y="58">PA5</text>
<text x="217.4" y="58">RESB</text>
<text x="218.6" y="55.5">RS1</text>
<text x="45.5" y="60.6">PHI2</text>
<text x="45.5" y="63.1">EXP3</text>
<text x="45.5" y="65.6">EXP2</text>
<text x="60" y="60.6">A10</text>
<text x="61.3" y="63.1">A9</text>
<text x="61.3" y="65.6">A8</text>
<text x="119.1" y="61.8">A3</text>
<text x="119.1" y="64.4">A2</text>
<text x="131.2" y="64.4">A10</text>
<text x="132.2" y="61.8">~{OE}</text>
<text x="204.2" y="60.6">PA6</text>
<text x="204.2" y="63.1">PA7</text>
<text x="204.2" y="65.6">PB0</text>
<text x="219.8" y="60.6">D0</text>
<text x="219.8" y="63.1">D1</text>
<text x="219.8" y="65.6">D2</text>
<text x="45.5" y="68.2">D7</text>
<text x="45.5" y="70.7">D6</text>
<text x="61.3" y="68.2">A7</text>
<text x="61.3" y="70.7">A6</text>
<text x="119.1" y="66.9">A1</text>
<text x="119.1" y="69.4">A0</text>
<text x="119.1" y="72">I/O0</text>
<text x="130.2" y="69.4">I/O7</text>
<text x="130.2" y="72">I/O6</text>
<text x="132.3" y="66.9">~{CE}</text>
<text x="184" y="67.8" transform="rotate(-90 184 67.8)">100nF</text>
<text x="186.3" y="66.1" transform="rotate(-90 186.3 66.1)">C1</text>
<text x="204.2" y="68.2">PB1</text>
<text x="204.2" y="70.7">PB2</text>
<text x="219.8" y="68.2">D3</text>
<text x="219.8" y="70.7">D4</text>
<text x="45.5" y="73.3">D5</text>
<text x="45.5" y="75.8">D4</text>
<text x="61.3" y="73.3">A5</text>
<text x="61.3" y="75.8">A4</text>
<text x="119.1" y="74.5">I/O1</text>
<text x="119.1" y="77.1">I/O2</text>
<text x="130.2" y="74.5">I/O5</text>
<text x="130.2" y="77.1">I/O4</text>
<text x="204.2" y="73.3">PB3</text>
<text x="204.2" y="75.8">PB4</text>
<text x="219.8" y="73.3">D5</text>
<text x="219.8" y="75.8">D6</text>
<text x="45.5" y="78.3">D3</text>
<text x="45.5" y="80.9">D2</text>
<text x="45.5" y="83.4">D1</text>
<text x="61.3" y="78.3">A3</text>
<text x="61.3" y="80.9">A2</text>
<text x="61.3" y="83.4">A1</text>
<text x="119.1" y="79.6">GND</text>
<text x="125.7" y="83.4">C2</text>
<text x="130.2" y="79.6">I/O3</text>
<text x="204.2" y="78.3">PB5</text>
<text x="204.2" y="80.9">PB6</text>
<text x="204.2" y="83.4">PB7</text>
<text x="217.9" y="80.9">PHI2</text>
<text x="218.6" y="83.4">CS1</text>
<text x="219.8" y="78.3">D7</text>
<text x="45.5" y="86">D0</text>
<text x="45.5" y="88.5">VCC</text>
<text x="59.7" y="88.5">GND</text>
<text x="61.3" y="86">A0</text>
<text x="124" y="85.7">100nF</text>
<text x="204.2" y="86">CB1</text>
<text x="204.2" y="88.5">CB2</text>
<text x="217.3" y="86">CS2B</text>
<text x="218.6" y="88.5">CS0</text>
<text x="204.2" y="91">VDD</text>
<text x="218.3" y="91">RWB</text>
<text x="70.4" y="98.7">GND</text>
<text x="108.5" y="99.9">GND</text>
<text x="213.4" y="107.5">J2</text>
<text x="211" y="110.1">PORT B</text>
<text x="213.4" y="135.5">J3</text>
<text x="58.1" y="141.8">U3</text>
<text x="129.2" y="141.8">U4</text>
<text x="211.1" y="138">PORT A</text>
<text x="48.8" y="149.5">A0</text>
<text x="58.1" y="144.4">74HC138</text>
<text x="60.5" y="149.5">~{Y0}</text>
<text x="119.9" y="149.5">A0</text>
<text x="129.2" y="144.4">74HC138</text>
<text x="131.6" y="149.5">~{Y0}</text>
<text x="30.4" y="152.9" transform="rotate(-90 30.4 152.9)">100nF</text>
<text x="32.7" y="151.2" transform="rotate(-90 32.7 151.2)">C3</text>
<text x="48.8" y="152">A1</text>
<text x="48.8" y="154.5">A2</text>
<text x="56.7" y="150.4" transform="rotate(-90 56.7 150.4)">VCC</text>
<text x="60.5" y="152">~{Y1}</text>
<text x="60.5" y="154.5">~{Y2}</text>
<text x="119.9" y="152">A1</text>
<text x="119.9" y="154.5">A2</text>
<text x="127.9" y="150.4" transform="rotate(-90 127.9 150.4)">VCC</text>
<text x="131.6" y="152">~{Y1}</text>
<text x="131.6" y="154.5">~{Y2}</text>
<text x="157.4" y="152.9" transform="rotate(-90 157.4 152.9)">100nF</text>
<text x="159.7" y="151.2" transform="rotate(-90 159.7 151.2)">C4</text>
<text x="60.5" y="157.1">~{Y3}</text>
<text x="60.5" y="159.6">~{Y4}</text>
<text x="131.6" y="157.1">~{Y3}</text>
<text x="131.6" y="159.6">~{Y4}</text>
<text x="48.8" y="162.2">~{E0}</text>
<text x="48.8" y="164.7">~{E1}</text>
<text x="48.8" y="167.2">E2</text>
<text x="60.5" y="162.2">~{Y5}</text>
<text x="60.5" y="164.7">~{Y6}</text>
<text x="60.5" y="167.2">~{Y7}</text>
<text x="119.9" y="162.2">~{E0}</text>
<text x="119.9" y="164.7">~{E1}</text>
<text x="119.9" y="167.2">E2</text>
<text x="131.6" y="162.2">~{Y5}</text>
<text x="131.6" y="164.7">~{Y6}</text>
<text x="131.6" y="167.2">~{Y7}</text>
<text x="56.7" y="168.4" transform="rotate(-90 56.7 168.4)">GND</text>
<text x="127.9" y="168.4" transform="rotate(-90 127.9 168.4)">GND</text>
<text x="53.8" y="183.7">GND</text>
<text x="125" y="183.7">GND</text>
</g>
<text font-size="1.8" fill="#0000c2" x="118.1" y="83.6">ROM</text>
</svg>
